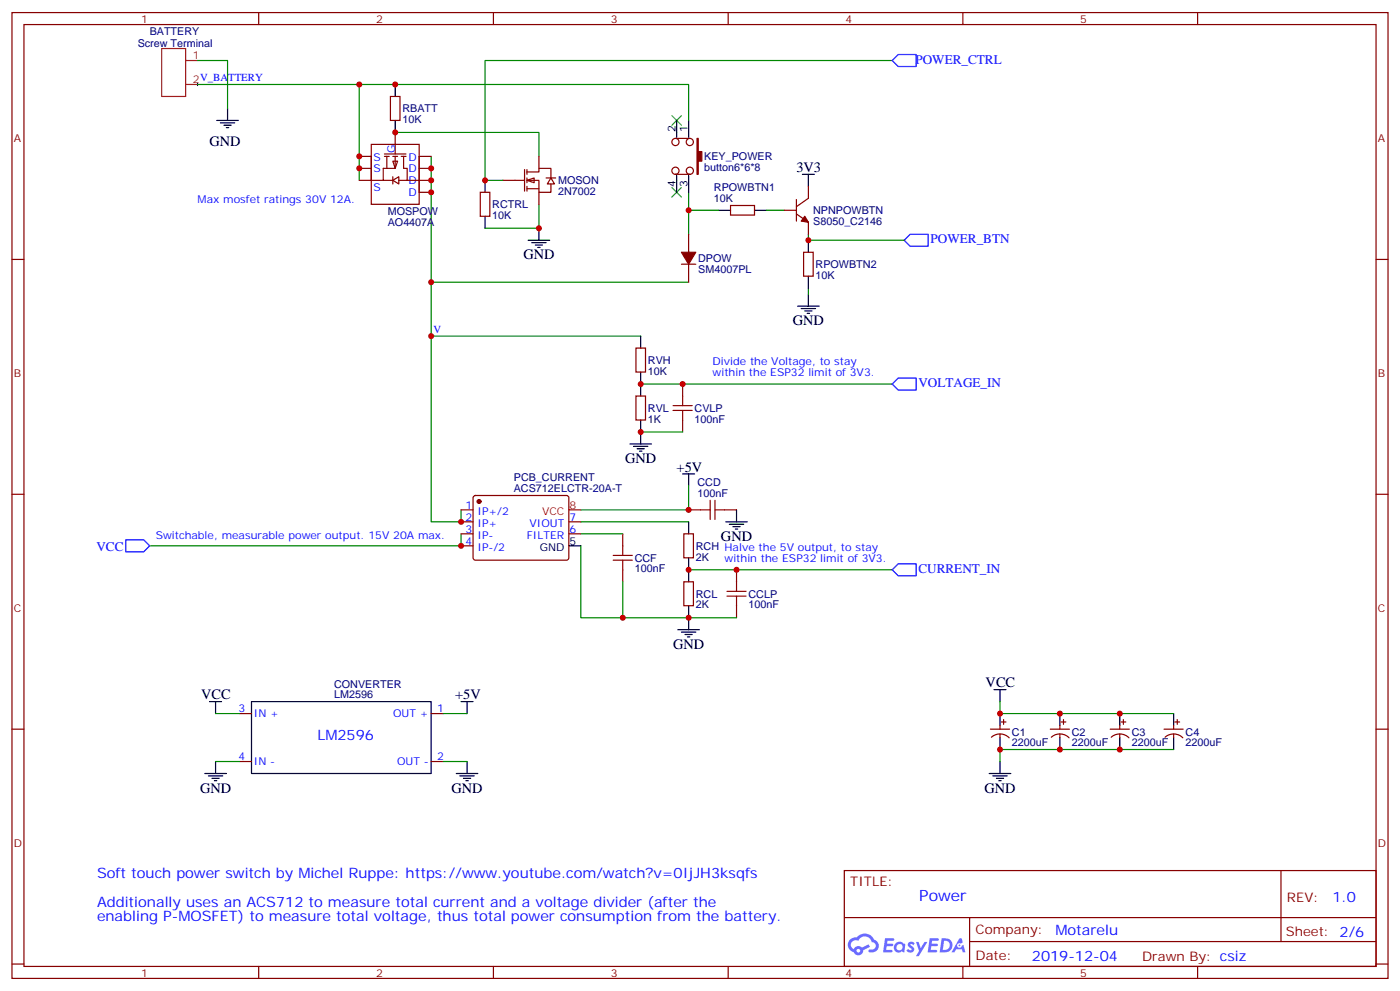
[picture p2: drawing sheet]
<svg xmlns="http://www.w3.org/2000/svg" width="412mm" height="292mm" viewBox="0 0 412 292" stroke-linecap="round" stroke-linejoin="round" font-family="sans-serif">
<g fill="none" stroke="#870000" stroke-width=".35">
<path d="M3.5 3.7h405.4v284.3h-405.4zM7.1 7.2h398.2v277.3h-398.2zM76.2 3.7v3.5M145.3 3.7v3.5M214.5 3.7v3.5M283.6 3.7v3.5M352.8 3.7v3.5M3.5 76.4h3.6M405.3 76.4h3.6M3.5 145.5h3.6M405.3 145.5h3.6M3.5 214.7h3.6"/>
<path d="M405.3 214.7h3.6M248.7 256.3h156.6v28.2h-156.6zM377.3 256.3v20.9M248.7 270.1h156.5M285.6 277.2h119.6M285.6 270.1v14.2M3.5 283.8h3.6M76.2 284.5v3.5M145.3 284.5v3.5M214.5 284.5v3.5M283.6 284.5v3.5M352.8 284.5v3.5"/>
<path d="M405.3 283.8h3.6"/>
</g>
<g fill="#5487ff">
<path d="M267.7 277.5a1.22 1.22 0 0 1 1.7 .2l-.4 .6a.47 .47 0 0 0-.3-.4 .47 .47 0 0 0-.5 .2l.1 .2a1.14 1.14 0 0 1 .8 1.8 1.14 1.14 0 0 1-1.9 0l-.2-.2 .5-.6 .7 .5a.29 .29 0 0 0 .3-.3 .29 .29 0 0 0-.2-.3 1.04 1.04 0 0 1-.6-1.7z"/>
<path d="M260.7 276.2h2.4l.3 .2-.2 .5-1.8 .1-.1 .8h1.5l.3 .4-.3 .4h-1.6l-.2 1.1h1.7l.2 .3-.2 .3-2.6 .1z"/>
<path d="M273.8 276.2h2.4l.3 .2-.1 .5-1.8 .1-.2 .8h1.6l.3 .4-.4 .4-1.6-.1-.1 1.1 1.7 .1 .2 .3-.2 .3-2.6 .1z"/>
<path d="M282.6 276.2h.7l.3 1.3-.6 .3a.69 .69 0 0 0-1 .3 .69 .69 0 0 0 .4 .9 .69 .69 0 0 0 .9-.6l.5-.2 .6 2.2h-.8l-.2-.9h-1.8l-.5 .9h-.8z"/>
<path d="M269.8 277.3h.8l.6 1.8 1.1-1.8h.9l-2.6 4.2h-.8l.9-1.5z"/>
<path d="M277.4 276.2l-.6 4.2h1.3a2.11 2.11 0 0 0 2.5-2.1 2.11 2.11 0 0 0-2.5-2.1zM278.1 277a1.39 1.39 0 0 1 1.7 1.4 1.39 1.39 0 0 1-1.8 1.2h-.3z"/>
<path d="M263.7 277.8a1.54 1.54 0 0 0-.1 2.2 1.54 1.54 0 0 0 2.2 .1l.6 .3 .3-2.3-.2-.3h-.4a1.49 1.49 0 0 0-2.4 0zM264 278.8a.94 .94 0 0 1 1.8 0 .94 .94 0 0 1-1.8 0z"/>
<path d="M250.4 276.6a2.18 2.18 0 0 0 1.1 3.7 1.44 1.44 0 0 0 1.6 .9 1.44 1.44 0 0 0 1.2-1.4l2-1.1-.5-.7-1.9 1a1.47 1.47 0 0 0-2.4 .4 1.39 1.39 0 0 1-.7-1.9 1.39 1.39 0 0 1 2-.5 2.12 2.12 0 0 1 2.2-1.3 2.12 2.12 0 0 1 1.9 1.7 1.14 1.14 0 0 1 1.1 1.4 1.14 1.14 0 0 1-1.7 .7 .43 .43 0 0 0-.5 .4 .43 .43 0 0 0 .4 .5 1.98 1.98 0 0 0 2.5-1.2 1.98 1.98 0 0 0-1.2-2.6 3.1 3.1 0 0 0-5.3-.6l-.9 .1zM252.3 279.9a.55 .55 0 0 1 1.1 0 .55 .55 0 0 1-1.1 0z"/>
<circle cx="282.6" cy="278.3" r=".26"/>
</g>
<g fill="none" stroke="#008700" stroke-width=".35">
<path d="M262.8 17.8h-119.9v35.3h5.3M58.2 24.9h144.6v10.6M105.8 24.9v28.2M116.4 39h42.3v7M127 46v37.1M202.8 56.6v12.4M158.7 60.1v7.1h-15.8M188.7 99h-61.7v54.6h8.8v-3.5M202.8 83.1h-75.8v15.9M188.7 113.1h74.1M188.7 127.2h12.4M135.8 157.2v3.5h-91.7"/>
<path d="M171.1 153.6h31.7M171.1 157.2h12.3M202.8 143.1v7h-31.7M171.1 160.7v21.2h45.9M183.4 171.3v10.6M202.8 167.7h60"/>
</g>
<g fill="none" stroke="#000" stroke-width=".35">
<path d="M63.9 35.5h6.3M64.9 36.2h4.2M66 36.9h2.1M66.7 37.6h.7M67 31.9v3.6M116.4 24.9v3.5M116.4 35.5v3.5M199.3 35.5v4.9M202.8 35.5v4.9M142.9 53.1v3.5M199.3 51.7v4.9M202.8 51.7v4.9"/>
<path d="M142.9 63.7v3.5M155.6 70.7h6.3M156.6 71.4h4.3M157.7 72.1h2.1M158.4 72.8h.7M158.7 67.2v3.5M185.6 130.7h6.3M186.6 131.4h4.3M187.7 132.1h2.1M188.4 132.8h.7M188.7 127.2v3.5M201.1 139.5h3.5"/>
<path d="M202.8 139.5v3.6M202.8 153.6v3.6M213.8 153.6h6.3M214.8 154.3h4.3M215.9 155h2.1M216.6 155.8h.7M217 150.1v3.5M167.6 160.7h3.5M202.8 164.2v7.1M202.8 178.3v7.1M199.7 185.4h6.3M200.7 186.1h4.3"/>
<path d="M201.8 186.8h2.1M202.5 187.5h.7"/>
</g>
<g fill="none" stroke="#a10000" stroke-width=".35">
<path d="M198.3 119.4h5.6M201.1 116.6v2.8M198.3 120.8h5.6M201.1 120.8v2.8M206.4 150.1h2.8M209.2 147.3v5.6M210.6 147.3v5.6M210.6 150.1h2.8M180.6 164.9h5.7M180.6 163.5h5.7M183.4 160.7v2.8M183.4 164.9v2.8"/>
<path d="M214.1 175.5h5.7M214.1 174.1h5.7M217 171.3v2.8M217 175.5v2.8"/>
</g>
<g fill="none" stroke="#870000" stroke-width=".35">
<path d="M115 28.4h2.8v7.1h-2.8zM116.4 39v6.3M105.8 49.6h3.6M105.8 53.1h7.1M105.8 46h3.6v7.1M109.4 42.5h14.1v17.6h-14.1zM119.9 53.1h7.1M123.5 49.6h3.5M127 46h-3.5v10.6h3.5M141.5 56.6h2.8v7.1h-2.8zM199 40.7h4.2M199 51.3h4.2"/>
<path d="M201.1 113.1v3.5M201.1 123.6v3.6M135.8 150.1h3.5M135.8 153.6h3.5M135.8 157.2h3.5M139.6 146.1l.5-.2h27l.5 .7-.1 17.9-.6 .4h-27.1l-.5-.7v-17.6zM167.6 153.6h3.5M167.6 157.2h3.5M183.4 157.2v3.5M201.4 157.2h2.9v7h-2.9zM202.8 150.1h3.6M213.4 150.1h3.6"/>
<path d="M135.8 160.7h3.5M183.4 167.7v3.6M201.4 171.3h2.9v7h-2.9zM217 167.7v3.6M217 178.3v3.6"/>
<circle cx="199" cy="50.3" r="1.06"/>
<circle cx="199" cy="41.8" r="1.06"/>
<circle cx="203.2" cy="41.8" r="1.06"/>
<circle cx="203.2" cy="50.3" r="1.06"/>
</g>
<path d="M262.8 17.8l1.8-1.7h5.3v3.5h-5.3zM266.3 70.7l1.8-1.7h5.3v3.5h-5.3zM262.8 113.1l1.8-1.8h5.3v3.5h-5.3zM37 158.9h5.3l1.8 1.8-1.8 1.8h-5.3zM262.8 167.7l1.8-1.7h5.3v3.5h-5.3z" fill="none" stroke="#00f" stroke-width=".35"/>
<path d="M57.9 24.9h.7M58.2 24.5v.7M126.6 99h.8M127 98.6v.7" fill="none" stroke="#000" stroke-width=".29"/>
<path d="M197.9 34l2.8 2.9M200.7 34l-2.8 2.9M197.9 55.2l2.8 2.8M200.7 55.2l-2.8 2.8" fill="none" stroke="#3c3" stroke-width=".35"/>
<g fill="#870000" stroke="#870000" stroke-width=".35">
<path d="M205.3 40.7h.4v3.9h1v2.8h-1v3.9h-.4z"/>
<circle cx="141.1" cy="147.6" r=".53"/>
</g>
<path d="M47.6 14.3h7.1v14.1h-7.1zM54.7 17.8h3.5M54.7 24.9h3.5" fill="none" stroke="#8c2424" stroke-width=".35"/>
<path d="M167.6 150.1h3.5" fill="none" stroke="#f00" stroke-width=".35"/>
<g fill="#fff" stroke="#870000" stroke-width=".35">
<path d="M115.7 47.4h1.4l-.7 2.2z"/>
<path d="M115.7 53.1l1.8-1.1v2.2z"/>
</g>
<path d="M113.2 45.3h6.4M113.2 46h1.5M113.9 46v3.6M115.7 52v2.2M115.7 46h1.4M116.4 46v3.6h-3.5v3.5h2.8M118.2 46h1.4M118.9 46v3.6h1v3.5h-2.4" fill="none" stroke="#870000" stroke-width=".35"/>
<g fill="#fff" stroke="#870000" stroke-width=".35">
<path d="M155.2 53.1l2.1-.7v1.4z"/>
<path d="M162.3 52.4l1 1.8h-2.1z"/>
</g>
<g fill="none" stroke="#870000" stroke-width=".35">
<path d="M148.2 53.1h6.3M154.5 49.9v6.4M155.2 50.6h3.5v-1h3.6v2.8M155.2 53.1h3.5v3.5h3.6v-2.4M155.2 55.6h3.5M155.2 49.9v1.4M155.2 52.4v1.4M155.2 54.9v1.4M158.7 46v3.6M158.7 56.6v3.5M160.9 52.4h2.8M234.6 58.7v6.4"/>
<path d="M238.1 54.9v3.5l-3.5 2.5M200.7 77.8h4.3M202.8 69v5.3M202.8 77.8v5.3M215.2 60.5h7v2.8h-7zM231.1 61.9h3.5M234.6 63l3.5 2.4v3.6M236.7 74.3h2.8v7h-2.8zM187.3 116.6h2.8v7h-2.8zM187.3 102.5h2.8v7h-2.8zM70.6 210.1h3.5M127 210.1h3.5"/>
<path d="M291.7 214.7h5.7M292 217a3.8 3.8 0 0 1 5.3 .2M294.6 213.6v1.1M294.6 216.1v1M294.9 212.5h1.4M295.6 211.8v1.5M309.4 214.7h5.6M309.7 217a3.8 3.8 0 0 1 5.2 .2M312.2 213.6v1.1M312.2 216.1v1M312.6 212.5h1.4M313.3 211.8v1.5"/>
<path d="M327 214.7h5.7M327.3 217a3.8 3.8 0 0 1 5.3 .2M329.8 213.6v1.1M329.8 216.1v1M330.2 212.5h1.4M330.9 211.8v1.5M342.9 214.7h5.6M343.2 217a3.8 3.8 0 0 1 5.2 .2M345.7 213.6v1.1M345.7 216.1v1M346.1 212.5h1.4M346.8 211.8v1.5"/>
<path d="M70.6 224.2h3.5M127 224.2h3.5"/>
</g>
<g fill="none" stroke="#000" stroke-width=".35">
<path d="M236.4 51.3h3.5M238.1 51.3v3.6M211.7 61.9h3.5M222.2 61.9h3.6M238.1 70.7v3.6M188.7 99v3.5M234.9 90.1h6.4M236 90.8h4.2M237.1 91.5h2.1M237.8 92.3h.7M238.1 81.3v3.5M238.1 86.6v3.5"/>
<path d="M188.7 109.5v7.1M188.7 123.6v3.6M61.7 206.6h3.6M63.5 206.6v3.5M74.1 206.6h52.9v21.1h-52.9zM135.8 206.6h3.5M137.6 206.6v3.5M292.8 203h3.5M294.6 203v3.6M294.6 210.1v3.5M294.6 217.1v3.6M312.2 210.1v3.5"/>
<path d="M312.2 217.1v3.6M329.8 210.1v3.5M329.8 217.1v3.6M345.7 210.1v3.5M345.7 217.1v3.6M60.3 227.7h6.4M61.4 228.4h4.2M62.4 229.1h2.2M63.1 229.8h.8M63.5 224.2v3.5M134.4 227.7h6.4M135.5 228.4h4.2"/>
<path d="M136.5 229.1h2.1M137.2 229.8h.7M137.6 224.2v3.5M291.4 227.7h6.3M292.5 228.4h4.2M293.5 229.1h2.1M294.2 229.8h.7M294.6 224.2v3.5"/>
</g>
<path d="M58.2 17.8h8.8v14.1M202.8 61.9h8.9M225.8 61.9h5.3M238.1 69v1.7h28.2M238.1 84.8v1.8M63.5 210.1h7.1M130.5 210.1h7.1M294.6 206.6v3.5h51.1M63.5 224.2h7.1M130.5 224.2h7.1M345.7 220.7h-51.1v3.5" fill="none" stroke="#008700" stroke-width=".35"/>
<g fill="#870000" stroke="#870000" stroke-width=".35">
<path d="M237.1 63.7l1 1.7-2.1-.3z"/>
<path d="M200.7 74.3h4.3l-2.2 3.5z"/>
</g>
<g fill="#c00">
<circle cx="188.7" cy="113.1" r=".88"/>
<circle cx="188.7" cy="127.2" r=".88"/>
<circle cx="238.1" cy="70.7" r=".88"/>
<circle cx="202.8" cy="61.9" r=".88"/>
<circle cx="329.8" cy="210.1" r=".88"/>
<circle cx="312.2" cy="210.1" r=".88"/>
<circle cx="294.6" cy="210.1" r=".88"/>
<circle cx="142.9" cy="53.1" r=".88"/>
<circle cx="105.8" cy="24.9" r=".88"/>
<circle cx="127" cy="99" r=".88"/>
<circle cx="201.1" cy="113.1" r=".88"/>
<circle cx="183.4" cy="181.9" r=".88"/>
<circle cx="202.8" cy="181.9" r=".88"/>
<circle cx="202.8" cy="150.1" r=".88"/>
<circle cx="217" cy="167.7" r=".88"/>
<circle cx="127" cy="83.1" r=".88"/>
<circle cx="158.8" cy="67.2" r=".88"/>
<circle cx="116.4" cy="24.9" r=".88"/>
<circle cx="202.8" cy="167.7" r=".88"/>
<circle cx="135.8" cy="160.7" r=".88"/>
<circle cx="135.8" cy="153.6" r=".88"/>
<circle cx="105.8" cy="49.6" r=".88"/>
<circle cx="127" cy="49.6" r=".88"/>
<circle cx="127" cy="53.1" r=".88"/>
<circle cx="127" cy="56.6" r=".88"/>
<circle cx="116.4" cy="39" r=".88"/>
<circle cx="105.8" cy="46" r=".88"/>
<circle cx="294.6" cy="220.7" r=".88"/>
<circle cx="312.2" cy="220.7" r=".88"/>
<circle cx="329.8" cy="220.7" r=".88"/>
</g>
<g font-size="4.6" fill="#00f">
<text x="270.8" y="265.3">Pow</text>
<text x="280.1" y="265.3">er</text>
</g>
<g font-size="4.2">
<text x="61.7" y="42.9">GND</text>
<text x="234.6" y="50.6">3V3</text>
<text x="154.2" y="76.4">GND</text>
<text x="233.5" y="95.8">GND</text>
<text x="184.1" y="136.3">GND</text>
<text x="199.3" y="138.8">+5V</text>
<text x="212.4" y="159.3">GND</text>
<text x="198.3" y="191">GND</text>
<text x="290.3" y="202.3">VCC</text>
<text x="59.3" y="205.8">VCC</text>
<text x="134.1" y="205.8">+5V</text>
<text x="58.9" y="233.4">GND</text>
<text x="133" y="233.4">GND</text>
<text x="290" y="233.4">GND</text>
</g>
<g font-size="4.2" fill="#00f">
<text x="93.5" y="217.9">LM2596</text>
<text x="28.6" y="258.4">Soft touch pow</text>
<text x="60.6" y="258.4">er sw</text>
<text x="72.1" y="258.4">itch by Michel Ruppe: https://w w</text>
<text x="139.6" y="258.4">w .youtube.com/w</text>
<text x="181.1" y="258.4">atch?v=0IjJH3ksqfs</text>
<text x="28.6" y="266.9">Additionally uses an ACS712 to measure total current and a voltage divider (after the</text>
<text x="392.5" y="265.6">1.0</text>
<text x="28.6" y="271.1">enabling P-MOSFET) to measure total voltage, thus total pow</text>
<text x="159.2" y="271.1">er consumption from the battery.</text>
<text x="310.9" y="275.1">Motarelu</text>
<text x="304" y="282.9">2019-12-04</text>
</g>
<g font-size="3.9" fill="#00f">
<text x="269.7" y="18.8">POWER_CTRL</text>
<text x="274.1" y="71.5">POWER_BTN</text>
<text x="270.5" y="113.9">VOLTAGE_IN</text>
<text x="28.4" y="162.3">VCC</text>
<text x="270.5" y="168.6">CURRENT_IN</text>
</g>
<g font-size="3.9" fill="#800">
<text x="250.5" y="260.9">TITLE:</text>
<text x="379.1" y="265.6">REV:</text>
<text x="287.4" y="275.1">Company:</text>
<text x="378.7" y="275.7">Sheet: 2/6</text>
<text x="287.4" y="282.8">Date:</text>
<text x="336.4" y="282.8">Draw</text>
<text x="346.6" y="282.8">n By: csiz</text>
</g>
<g font-size="3.2" fill="#800">
<text x="41.6" y="6.7">1</text>
<text x="110.8" y="6.7">2</text>
<text x="179.9" y="6.7">3</text>
<text x="249.1" y="6.7">4</text>
<text x="318.2" y="6.7">5</text>
<text x="4.1" y="41.8">A</text>
<text x="405.9" y="41.8">A</text>
<text x="4.1" y="110.9">B</text>
<text x="405.9" y="110.9">B</text>
<text x="4.1" y="180.1">C</text>
<text x="405.9" y="180.1">C</text>
<text x="4.1" y="249.2">D</text>
<text x="405.9" y="249.2">D</text>
<text x="41.6" y="287.5">1</text>
<text x="110.8" y="287.5">2</text>
<text x="179.9" y="287.5">3</text>
<text x="249.1" y="287.5">4</text>
<text x="318.2" y="287.5">5</text>
</g>
<g font-size="3.2" fill="#000080">
<text x="44.1" y="10.2">BATTERY</text>
<text x="40.6" y="13.8">Screw Terminal</text>
<text x="118.5" y="33.1">RBATT</text>
<text x="118.5" y="36.2">10K</text>
<text x="207.4" y="47.2">KEY_POWER</text>
<text x="207.4" y="50.4">button6*6*8</text>
<text x="164.4" y="57.4">2N7002</text>
<text x="164.4" y="54.2">MOSON</text>
<text x="210.3" y="59.4">10K</text>
<text x="210.3" y="56.3">RPOWBTN1</text>
<text x="114.2" y="63.2">MOSPOW</text>
<text x="145" y="64.5">10K</text>
<text x="145" y="61.3">RCTRL</text>
<text x="239.5" y="63.1">NPNPOWBTN</text>
<text x="114.2" y="66.4">AO4407A</text>
<text x="239.5" y="66.2">S8050_C2146</text>
<text x="205.7" y="77.1">DPOW</text>
<text x="205.7" y="80.3">SM4007PL</text>
<text x="240.2" y="82.1">10K</text>
<text x="240.2" y="79">RPOWBTN2</text>
<text x="190.9" y="107.2">RVH</text>
<text x="190.9" y="110.3">10K</text>
<text x="190.9" y="124.4">1K</text>
<text x="190.9" y="121.3">RVL</text>
<text x="204.6" y="124.4">100nF</text>
<text x="204.6" y="121.3">CVLP</text>
<text x="151.4" y="141.7">PCB_CURRENT</text>
<text x="205.5" y="143.1">CCD</text>
<text x="151.4" y="144.8">ACS712ELCTR-20A-T</text>
<text x="205.5" y="146.2">100nF</text>
<text x="205" y="161.8">RCH Halve the 5V output, to stay</text>
<text x="187" y="165.4">CCF</text>
<text x="205" y="165">2K</text>
<text x="187" y="168.5">100nF</text>
<text x="205" y="179.1">2K</text>
<text x="205" y="175.9">RCL</text>
<text x="220.5" y="179.1">100nF</text>
<text x="220.5" y="176">CCLP</text>
<text x="98.4" y="202.4">CONVERTER</text>
<text x="98.4" y="205.4">LM2596</text>
<text x="298.1" y="219.7">2200uF</text>
<text x="298.1" y="216.5">C1</text>
<text x="315.7" y="219.7">2200uF</text>
<text x="315.7" y="216.5">C2</text>
<text x="333.4" y="219.7">2200uF</text>
<text x="333.4" y="216.5">C3</text>
<text x="349.2" y="219.7">2200uF</text>
<text x="349.2" y="216.5">C4</text>
</g>
<g font-size="3.2" fill="#8d2323">
<text x="56.8" y="17.5">1</text>
<text x="56.8" y="24.5">2V_BATTERY</text>
</g>
<g font-size="3.2">
<text x="199" y="39" transform="rotate(-90 199 39)">2</text>
<text x="202.5" y="39" transform="rotate(-90 202.5 39)">1</text>
<text x="199" y="55.1" transform="rotate(-90 199 55.1)">4</text>
<text x="202.5" y="55.1" transform="rotate(-90 202.5 55.1)">3</text>
<text x="167.7" y="160.3">5</text>
<text x="159" y="162.1">GND</text>
</g>
<g font-size="3.2" fill="#00f">
<text x="110.1" y="47.4">S</text>
<text x="116.4" y="45" transform="rotate(-90 116.4 45)">G</text>
<text x="120.3" y="47.4">D</text>
<text x="110.1" y="50.6">S</text>
<text x="120.3" y="50.6">D</text>
<text x="58.2" y="59.9">Max mosfet ratings 30V 12A.</text>
<text x="110.1" y="56.3">S</text>
<text x="120.3" y="54.2">D</text>
<text x="120.3" y="57.7">D</text>
<text x="127.7" y="98.1">V</text>
<text x="209.9" y="107.5">Divide the Voltage, to stay</text>
<text x="209.9" y="110.7">w</text>
<text x="212.5" y="110.7">ithin the ESP32 limit of 3V3.</text>
<text x="137.2" y="149.8">1</text>
<text x="137.2" y="153.3">2</text>
<text x="140.7" y="151.5">IP+/2</text>
<text x="140.7" y="155">IP+</text>
<text x="156" y="155">VIOUT</text>
<text x="167.7" y="153.3">7</text>
<text x="45.9" y="158.8">Sw</text>
<text x="50.6" y="158.8">itchable, measurable pow</text>
<text x="91.5" y="158.8">er output. 15V 20A max.</text>
<text x="137.2" y="156.8">3</text>
<text x="137.2" y="160.3">4</text>
<text x="140.7" y="158.6">IP-</text>
<text x="155.2" y="158.6">FILTER</text>
<text x="167.7" y="156.8">6</text>
<text x="140.7" y="162.1">IP-/2</text>
<text x="213.4" y="165.4">w</text>
<text x="216" y="165.4">ithin the ESP32 limit of 3V3.</text>
<text x="70.3" y="209.7">3</text>
<text x="128.8" y="209.7">1</text>
<text x="74.8" y="211.1">IN +</text>
<text x="115.8" y="211.1">OUT +</text>
<text x="70.3" y="223.8">4</text>
<text x="74.8" y="225.2">IN -</text>
<text x="117" y="225.2">OUT -</text>
<text x="128.8" y="223.8">2</text>
</g>
<g font-size="3.2" fill="#f00">
<text x="167.7" y="149.8">8</text>
<text x="159.7" y="151.5">VCC</text>
</g>
</svg>
